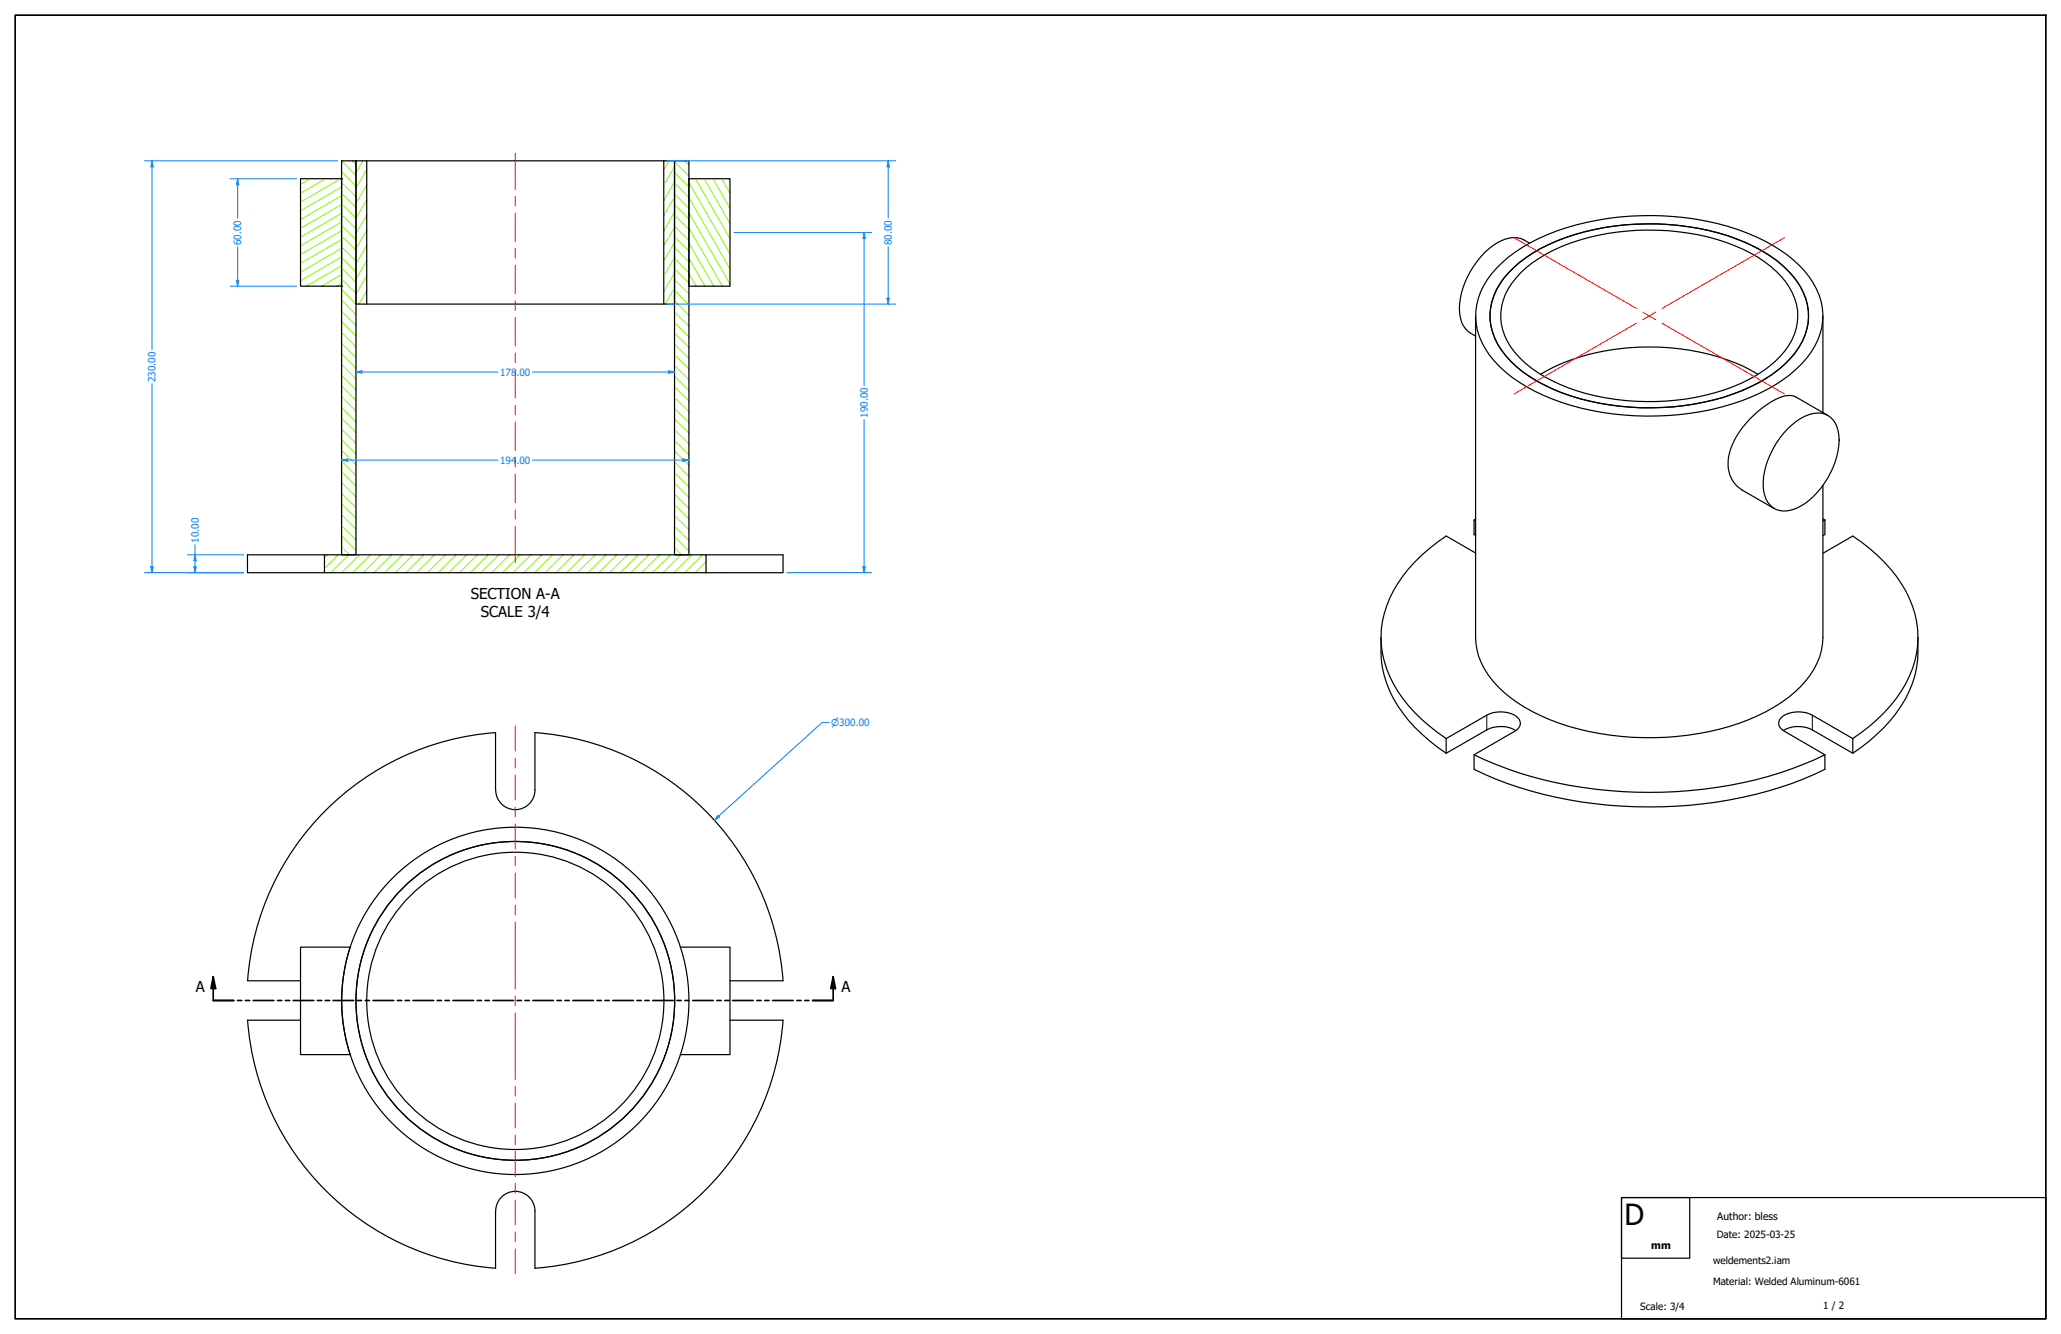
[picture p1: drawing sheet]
<svg xmlns="http://www.w3.org/2000/svg" width="864mm" height="559mm" viewBox="0 0 864 559" stroke-linecap="round" stroke-linejoin="round" font-family="sans-serif">
<!-- layer: Hatch (ANSI) -->
<g fill="none" stroke="#80ff00" stroke-width=".42">
<path d="M130 74.9l-4.1 2.4M136.4 74.9l-10.5 6.1M142.7 74.9l-16.8 9.7M143.1 76.4l6.1 6M143.1 71.9l6.1 6M143.1 67.4l6.1 6M143.1 78.4l-17.2 9.9M147.6 67.4l1.6 1.6M152 67.4l-2.8 5M153.7 71l-4.5 7.7M153.7 77.3l-4.5 7.8M280.4 67.4l-2.3 3.8"/>
<path d="M282.6 76.7l6.1 6 17.2 29.9M282.6 72.2l6.1 6M282.6 67.8l6.1 5.9M282.6 69.8l-4.5 7.8M282.6 76.1l-4.5 7.8M286.8 67.4l1.9 1.8M288.7 76.5l17.2 29.8M291.4 74.9l14.5 25M295.1 74.9l10.8 18.7M298.8 74.9l7.1 12.3M302.4 74.9l3.5 6M143.1 98.9l6.1 5.9"/>
<path d="M143.1 94.4l6.1 6M143.1 89.9l6.1 6M143.1 85.4l6.1 6M143.1 80.9l6.1 6M143.1 96.6l-17.2 10M143.1 93l-17.2 9.9M143.1 89.3l-17.2 10M143.1 85.7l-17.2 9.9M143.1 82l-17.2 9.9M153.7 83.7l-4.5 7.7M153.7 90l-4.5 7.8M153.7 96.4l-4.5 7.7"/>
<path d="M282.6 99.2l6.1 6M282.6 94.7l6.1 5.9M282.6 90.2l6.1 6M282.6 85.7l6.1 6M282.6 81.2l6.1 6M282.6 82.5l-4.5 7.8M282.6 88.8l-4.5 7.8M282.6 95.2l-4.5 7.8M288.7 95.5l14 24.4M288.7 89.2l17.2 29.8M143.1 116.8l6.1 6M143.1 112.3l6.1 6"/>
<path d="M143.1 107.8l6.1 6.1M143.1 103.4l6.1 5.9M143.1 118.7l-2.1 1.2M143.1 115l-8.4 4.9M143.1 111.3l-14.8 8.6M143.1 107.6l-17.2 10M143.1 104l-17.2 10M143.1 100.3l-17.2 10M153.7 102.7l-4.5 7.8M153.7 109.1l-4.5 7.7M153.7 115.4l-4.5 7.8M282.6 117.1l6.1 6"/>
<path d="M282.6 112.6l6.1 6M282.6 108.1l6.1 6.1M282.6 103.6l6.1 6.1M282.6 101.5l-4.5 7.8M282.6 107.9l-4.5 7.8M282.6 114.2l-4.5 7.8M288.7 114.6l3 5.3M288.7 108.2l6.7 11.7M288.7 101.9l10.4 18M143.1 139.3l6.1 6M143.1 134.7l6.1 6.1M143.1 130.3l6.1 6"/>
<path d="M143.1 125.8l6.1 6M143.1 121.3l6.1 6M153.7 121.8l-3.3 5.6M282.6 139.6l6.1 5.9M282.6 135.1l6.1 6M282.6 130.6l6.1 6M282.6 126.1l6.1 6M282.6 121.6l6.1 6M282.6 120.6l-3.9 6.8M282.6 126.9l-.2 .5M143.1 157.2l6.1 6.1M143.1 152.7l6.1 6.1"/>
<path d="M143.1 148.3l6.1 5.9M143.1 143.8l6.1 5.9M282.6 157.5l6.1 6M282.6 153l6.1 6.1M282.6 148.5l6.1 6.1M282.6 144.1l6.1 6M143.1 179.7l6.1 6M143.1 175.2l6.1 6M143.1 170.7l6.1 6M143.1 166.2l6.1 6M143.1 161.7l6.1 6M282.6 180l6.1 6"/>
<path d="M282.6 175.5l6.1 6M282.6 171l6.1 6M282.6 166.5l6.1 6M282.6 162.1l6.1 5.9M143.1 197.6l6.1 6M143.1 193.2l6.1 5.9M143.1 188.7l6.1 5.9M143.1 184.1l6.1 6.1M282.6 197.9l6.1 6.1M282.6 193.5l6.1 6M282.6 189l6.1 5.9M282.6 184.5l6.1 6"/>
<path d="M143.1 215.6l6.1 6M143.1 211.1l6.1 6M143.1 206.6l6.1 6M143.1 202.1l6.1 6.1M282.6 215.9l6.1 6M282.6 211.4l6.1 6M282.6 206.9l6.1 6M282.6 202.4l6.1 6M137.2 232.4l-1.2 1.2M141.7 232.4l-5.7 5.7M143.1 229l3.4 3.4M143.1 224.6l6.1 6"/>
<path d="M143.1 220.1l6.1 6M146.1 232.4l-7.5 7.5M150.6 232.4l-7.5 7.5M155.1 232.4l-7.5 7.5M159.6 232.4l-7.5 7.5M164.1 232.4l-7.5 7.5M168.6 232.4l-7.5 7.5M173.1 232.4l-7.6 7.5M177.5 232.4l-7.4 7.5M182.1 232.4l-7.5 7.5M186.6 232.4l-7.5 7.5M191 232.4l-7.5 7.5"/>
<path d="M195.5 232.4l-7.5 7.5M200 232.4l-7.5 7.5M204.5 232.4l-7.5 7.5M209 232.4l-7.5 7.5M213.5 232.4l-7.5 7.5M218 232.4l-7.5 7.5M222.4 232.4l-7.5 7.5M226.9 232.4l-7.4 7.5M231.5 232.4l-7.5 7.5M235.9 232.4l-7.5 7.5M240.4 232.4l-7.5 7.5M244.9 232.4l-7.5 7.5"/>
<path d="M249.4 232.4l-7.5 7.5M253.9 232.4l-7.5 7.5M258.4 232.4l-7.5 7.5M262.9 232.4l-7.5 7.5M267.3 232.4l-7.5 7.5M271.8 232.4l-7.4 7.5M276.4 232.4l-7.5 7.5M280.9 232.4l-7.6 7.5M282.6 229.4l3.1 3M282.6 224.9l6.1 6M282.6 220.4l6.1 6M285.3 232.4l-7.5 7.5"/>
<path d="M289.8 232.4l-7.5 7.5M294.3 232.4l-7.5 7.5M295.8 239.8v.1M295.8 235.3l-4.5 4.6"/>
</g>
<!-- layer: Visible (ANSI) -->
<g fill="none" stroke="#000" stroke-width=".51">
<path d="M125.9 74.9h17.2v45h-17.2zM143.1 67.4h6.1v165h-6.1zM149.2 67.4h4.5v60h-4.5zM153.7 67.4h124.4M278.1 67.4h4.5v60h-4.5zM282.6 67.4h6.1v165h-6.1zM288.7 74.9h17.2v45h-17.2zM627.1 112.3a70.7 70.7 0 0 1 33.5-18.1 118.3 118.3 0 0 1 74.9 4.9 53 53 0 0 1 24.2 19.3 26.2 26.2 0 0 1-2.6 31.5 64.3 64.3 0 0 1-31.4 19.3 118.2 118.2 0 0 1-79.1-3.7 53 53 0 0 1-24.2-19.3 26.2 26.2 0 0 1 2.6-31.5zM634.2 112.1a71.3 71.3 0 0 1 33.9-16 108.8 108.8 0 0 1 63.5 5.6 48.4 48.4 0 0 1 22.9 18.6 24 24 0 0 1-2.4 27.7 59.5 59.5 0 0 1-29.9 18.4 109 109 0 0 1-71.6-3.5 48.4 48.4 0 0 1-23-18.6 24.6 24.6 0 0 1 4.4-29.9zM637.2 114.2a64.9 64.9 0 0 1 32.3-15.6 100.2 100.2 0 0 1 60.8 5.8 43.9 43.9 0 0 1 19.5 16.1 22.9 22.9 0 0 1-3.9 28.8 62.2 62.2 0 0 1-31.3 16.2 101.3 101.3 0 0 1-61.1-4.5 44.9 44.9 0 0 1-21.9-18 22.5 22.5 0 0 1 3.7-26.5zM640.9 101.9a11.2 11.2 0 0 0-13.5-.2 34.6 34.6 0 0 0-15.8 29.6 10.5 10.5 0 0 0 6.7 9.5M153.7 127.4h124.4"/>
<path d="M618.3 132.3v134.7a30.8 30.8 0 0 0 11.8 22.9 84.9 84.9 0 0 0 44.8 18.1 115.5 115.5 0 0 0 61.5-8.2 51.9 51.9 0 0 0 23.7-19.5 25.8 25.8 0 0 0 3.7-13.3v-63.7M763.8 132.3v40.5M645.5 156.8a90.1 90.1 0 0 1 49.8-11.4 87.8 87.8 0 0 1 41.3 11.4M748.9 179.8a18.3 18.3 0 0 1 14.1-6.8 9.2 9.2 0 0 1 7.5 9.3 33.8 33.8 0 0 1-18 30.7 9 9 0 0 1-12.5-3.8 23.5 23.5 0 0 1 1.9-19 36.3 36.3 0 0 1 7-10.4zM765.9 174.1l-13.4-7.8a9.8 9.8 0 0 0-9.2 1.4 39.8 39.8 0 0 0-18.7 22.4 13.5 13.5 0 0 0 5.4 15.2l13.5 7.7M618.3 218.2l-.6-.4v6.1l.6 .4M618.3 217.5l-.6 .3M763.8 217.4l.9 .4M764.7 217.8v6.1l-.9 .5M764.7 217.8l-.9 .5M136 232.4h159.8v7.5h-159.8zM136 232.4h-32.3v7.5h32.3"/>
<path d="M295.8 232.4h32.3v7.5h-32.3M618.3 231.6l-12.3-7.1a64.9 64.9 0 0 0-23.7 26.1 39.4 39.4 0 0 0 3.4 39 69.4 69.4 0 0 0 20.3 19.8M763.8 231.8l12.6-7.3a61.5 61.5 0 0 1 25 29.4 40.5 40.5 0 0 1-6.9 38.8 73.9 73.9 0 0 1-18.1 16.7M578.7 267a46.6 46.6 0 0 0 14.2 37.7 83.8 83.8 0 0 0 13.1 10.8M803.7 267a45.1 45.1 0 0 1-5.2 25.6 67.6 67.6 0 0 1-22.1 22.9M207.6 306.9v24M207.7 306.9a112.5 112.5 0 0 0-104 103.9h22.2M617.7 316.2a173.7 173.7 0 0 0 90.6 15 159.2 159.2 0 0 0 56.4-15M635.1 306a12.5 12.5 0 0 0-12.1-.2l-17 9.7M747.2 306a12.6 12.6 0 0 1 12.2-.2l17 9.7v-6.1l-17-9.8a12.2 12.2 0 0 0-13.1 1.1 3.4 3.4 0 0 0 1.4 5.6l17 9.9v6.1a170.1 170.1 0 0 1-79.2 15.6 167.2 167.2 0 0 1-67.8-15.6v-6.1l17-9.9a3.5 3.5 0 0 0 2.4-3 3.5 3.5 0 0 0-1.9-3.4 12.8 12.8 0 0 0-12.2-.3l-17 9.8v6.1M207.7 330.9a8.2 8.2 0 0 0 8.2 8.3 8.2 8.2 0 0 0 8.3-8.3v-24a112.5 112.5 0 0 1 103.9 103.9h-22.2M125.9 396.7h20.8a73 73 0 0 0 0 45.1h-20.8z"/>
<path d="M285.1 396.7h20.8v45.1h-20.8M103.7 427.4h22.2M103.7 427.3a112.5 112.5 0 0 0 104 104M305.9 427.4h22.2M328.1 427.3a112.5 112.5 0 0 1-103.9 104M207.6 507.3v24M207.7 507.3a8.2 8.2 0 0 1 8.2-8.3 8.2 8.2 0 0 1 8.3 8.3M224.2 507.3v24"/>
<circle cx="215.9" cy="419.3" r="66.8"/>
<circle cx="215.9" cy="419.3" r="72.7"/>
<circle cx="215.9" cy="419.3" r="62.3"/>
</g>
<!-- layer: Visible Narrow (ANSI) -->
<path d="M623 299.6v6.2M759.4 299.6v6.2" fill="none" stroke="#000" stroke-width=".42"/>
<!-- layer: Visible (ANSI) -->
<g fill="#000">
<circle cx="143.1" cy="74.9" r=".25"/>
<circle cx="143.1" cy="119.9" r=".25"/>
</g>
<!-- layer: Section Line (ANSI) -->
<g fill="none" stroke="#000" stroke-width=".7">
<path d="M89.3 409.1l1.1 5h-2zM89.3 409.1v10h8.7M99.5 419.1h1.8M102.8 419.1h1.8M106.1 419.1h8.6M116.3 419.1h1.7M119.6 419.1h1.7M122.9 419.1h8.6M133 419.1h1.8M136.3 419.1h1.8M139.6 419.1h8.6M149.7 419.1h1.8"/>
<path d="M153 419.1h1.8M156.3 419.1h8.7M166.5 419.1h1.8M169.8 419.1h1.8M173 419.1h8.7M183.2 419.1h1.8M186.5 419.1h1.8M189.8 419.1h8.6M200 419.1h1.7M203.3 419.1h1.7M206.6 419.1h8.6M216.7 419.1h1.8"/>
<path d="M220 419.1h1.8M223.3 419.1h8.6M233.4 419.1h1.8M236.7 419.1h1.8M240 419.1h8.7M250.2 419.1h1.8M253.5 419.1h1.8M256.7 419.1h8.7M266.9 419.1h1.8M270.2 419.1h1.8M273.5 419.1h8.6M283.7 419.1h1.7"/>
<path d="M287 419.1h1.7M290.3 419.1h8.6M300.4 419.1h1.8M303.7 419.1h1.8M307 419.1h8.6M317.1 419.1h1.8M320.4 419.1h1.8M323.7 419.1h8.7M333.9 419.1h1.8M337.2 419.1h1.8M349.1 409.1l1 5h-2zM349.1 409.1v10h-8.6"/>
</g>
<path d="M89.3 409.1l1.1 5h-2zM349.1 409.1l1 5h-2z" fill="#000"/>
<!-- layer: Border (ANSI) -->
<path d="M6.3 6.4h850.9v546h-850.9z" fill="none" stroke="#000" stroke-width=".7"/>
<!-- layer: Title (ANSI) -->
<path d="M679.4 501.6h28.6v25.4h-28.6zM679.4 501.6h177.8v50.8h-177.8z" fill="none" stroke="#000" stroke-width=".51"/>
<!-- layer: Dimension (ANSI) -->
<path d="M63.7 67.4v2.5" fill="none" stroke="#0080ff" stroke-width=".42"/>
<path d="M63.7 67.4l.5 2.5h-1z" fill="#0080ff"/>
<path d="M63.7 67.4l.5 2.5h-1zM63.7 237.4v2.5" fill="none" stroke="#0080ff" stroke-width=".42"/>
<path d="M63.2 237.4h1l-.5 2.5z" fill="#0080ff"/>
<path d="M60.5 67.4h81M63.7 69.9v76.6M99.6 74.9v2.5M63.7 160.8v76.6M60.5 239.9h41.6M63.2 237.4h1l-.5 2.5z" fill="none" stroke="#0080ff" stroke-width=".42"/>
<path d="M99.6 74.9l.5 2.5h-1z" fill="#0080ff"/>
<path d="M99.6 74.9l.5 2.5h-1zM99.6 117.4v2.5" fill="none" stroke="#0080ff" stroke-width=".42"/>
<path d="M99.1 117.4h1l-.5 2.5z" fill="#0080ff"/>
<path d="M96.4 74.9h27.9M99.6 77.4v14M96.4 119.9h27.9M99.1 117.4h1l-.5 2.5zM99.6 103.4v14M81.7 232.4v2.5" fill="none" stroke="#0080ff" stroke-width=".42"/>
<path d="M81.7 232.4l.5 2.5h-1z" fill="#0080ff"/>
<path d="M81.7 232.4l.5 2.5h-1zM81.7 237.4v2.5" fill="none" stroke="#0080ff" stroke-width=".42"/>
<path d="M81.2 237.4h1l-.5 2.5z" fill="#0080ff"/>
<path d="M149.2 155.8h2.4M78.5 232.4h23.6M78.5 239.9h23.6M81.2 237.4h1l-.5 2.5zM81.7 228.2v4.2M81.7 234.9v2.5" fill="none" stroke="#0080ff" stroke-width=".42"/>
<path d="M149.2 155.8l2.4-.5v1z" fill="#0080ff"/>
<path d="M149.2 155.8l2.4-.5v1zM280.2 155.8h2.4" fill="none" stroke="#0080ff" stroke-width=".42"/>
<path d="M280.2 155.3l2.4 .5-2.4 .5z" fill="#0080ff"/>
<path d="M151.6 155.8h57.1M223.1 155.8h57.1M280.2 155.3l2.4 .5-2.4 .5zM143.1 192.7h2.6" fill="none" stroke="#0080ff" stroke-width=".42"/>
<path d="M143.1 192.7l2.6-.5v1z" fill="#0080ff"/>
<path d="M143.1 192.7l2.6-.5v1zM286.1 192.7h2.6" fill="none" stroke="#0080ff" stroke-width=".42"/>
<path d="M286.1 192.2l2.6 .5-2.6 .5z" fill="#0080ff"/>
<path d="M362.1 97.4v2.5M145.7 192.7h63M223.1 192.7h63M286.1 192.2l2.6 .5-2.6 .5z" fill="none" stroke="#0080ff" stroke-width=".42"/>
<path d="M362.1 97.4l.5 2.5h-1z" fill="#0080ff"/>
<path d="M362.1 97.4l.5 2.5h-1zM362.1 237.4v2.5" fill="none" stroke="#0080ff" stroke-width=".42"/>
<path d="M361.6 237.4h1l-.5 2.5z" fill="#0080ff"/>
<path d="M372.2 67.4v2.5M307.5 97.4h57.8M362.1 99.9v61.6M362.1 175.8v61.6M329.7 239.9h35.6M361.6 237.4h1l-.5 2.5z" fill="none" stroke="#0080ff" stroke-width=".42"/>
<path d="M372.2 67.4l.5 2.5h-1z" fill="#0080ff"/>
<path d="M372.2 67.4l.5 2.5h-1zM372.2 124.9v2.5" fill="none" stroke="#0080ff" stroke-width=".42"/>
<path d="M371.7 124.9h1l-.5 2.5z" fill="#0080ff"/>
<path d="M279.8 67.4h95.5M372.2 69.9v21.5M372.2 103.4v21.5M279.8 127.4h95.5M371.7 124.9h1l-.5 2.5zM301.1 341.9l-1.8 1.7" fill="none" stroke="#0080ff" stroke-width=".42"/>
<path d="M300.8 341.6l.7 .7-2.2 1.3z" fill="#0080ff"/>
<path d="M347.5 302.6h-3l-43.4 39.3M300.8 341.6l.7 .7-2.2 1.3z" fill="none" stroke="#0080ff" stroke-width=".42"/>
<!-- layer: Centerline (ANSI) -->
<g fill="none" stroke="#f00" stroke-width=".42">
<path d="M215.9 64.2v15.1M215.9 82.3v4M215.9 89.3v11.9M215.9 104.1v4M215.9 111.1v11.9M215.9 126v4M215.9 133v11.9M215.9 147.9v4M215.9 154.9v11.9M215.9 169.8v3.9M215.9 176.8v11.9M215.9 191.6v4"/>
<path d="M215.9 198.6v11.9M215.9 213.6v3.9M215.9 220.5v15.1M215.9 304.1v10.5M215.9 317.6v4M215.9 324.6v10.6M215.9 338.1v4M215.9 345.1v10.6M215.9 358.7v3.9M215.9 365.7v10.5M215.9 379.2v4M215.9 386.2v28.1"/>
<path d="M215.9 417.3v4M215.9 424.2v27.9M215.9 455.1v4M215.9 462.1v10.3M215.9 475.4v4M215.9 482.4v10.4M215.9 495.7v4M215.9 502.7v10.4M215.9 516.1v4M215.9 523.1v10.4"/>
</g>
<!-- layer: Center Mark (ANSI) -->
<path d="M634.4 99.6l51.3 29.6M747.7 99.6l-51.3 29.6M685.7 135.4l-51.3 29.6M688.3 130.7l5.5 3.2M693.8 130.7l-5.5 3.2M696.4 135.4l51.3 29.6" fill="none" stroke="#f00" stroke-width=".42"/>
<text font-size="12.2" x="680.7" y="513">D</text>
<g font-size="6.3">
<text x="197.2" y="251.1">SECTION A-A</text>
<text x="201.4" y="258.6">SCALE 3/4</text>
<text x="82" y="415.6">A</text>
<text x="352.6" y="415.6">A</text>
</g>
<g font-size="4.3">
<text x="719.6" y="510.9">Author: bless</text>
<text x="691.9" y="523.3">mm</text>
</g>
<g font-size="4.2" fill="#0080ff">
<text x="101.1" y="102.6" transform="rotate(-90 101.1 102.6)">60.00</text>
<text x="373.7" y="102.6" transform="rotate(-90 373.7 102.6)">80.00</text>
<text x="65.2" y="160" transform="rotate(-90 65.2 160)">230.00</text>
<text x="209.5" y="157.4">178</text>
<text x="216.4" y="157.4">.00</text>
<text x="363.6" y="175" transform="rotate(-90 363.6 175)">190.00</text>
<text x="209.5" y="194.2">194</text>
<text x="216.4" y="194.2">.00</text>
<text x="83.2" y="227.4" transform="rotate(-90 83.2 227.4)">10.00</text>
</g>
<g font-size="4.2">
<text x="719.4" y="518.5">Date: 2025-03-25</text>
<text x="717.8" y="529.3">weldements2.iam</text>
<text x="717.8" y="538.2">Material: Welded Aluminum-6061</text>
<text x="687.3" y="548.6">Scale: 3/4</text>
<text x="764" y="548.3">1 / 2</text>
</g>
<text font-size="3.9" fill="#0080ff" x="348.3" y="304.1">⌀300.00</text>
</svg>
